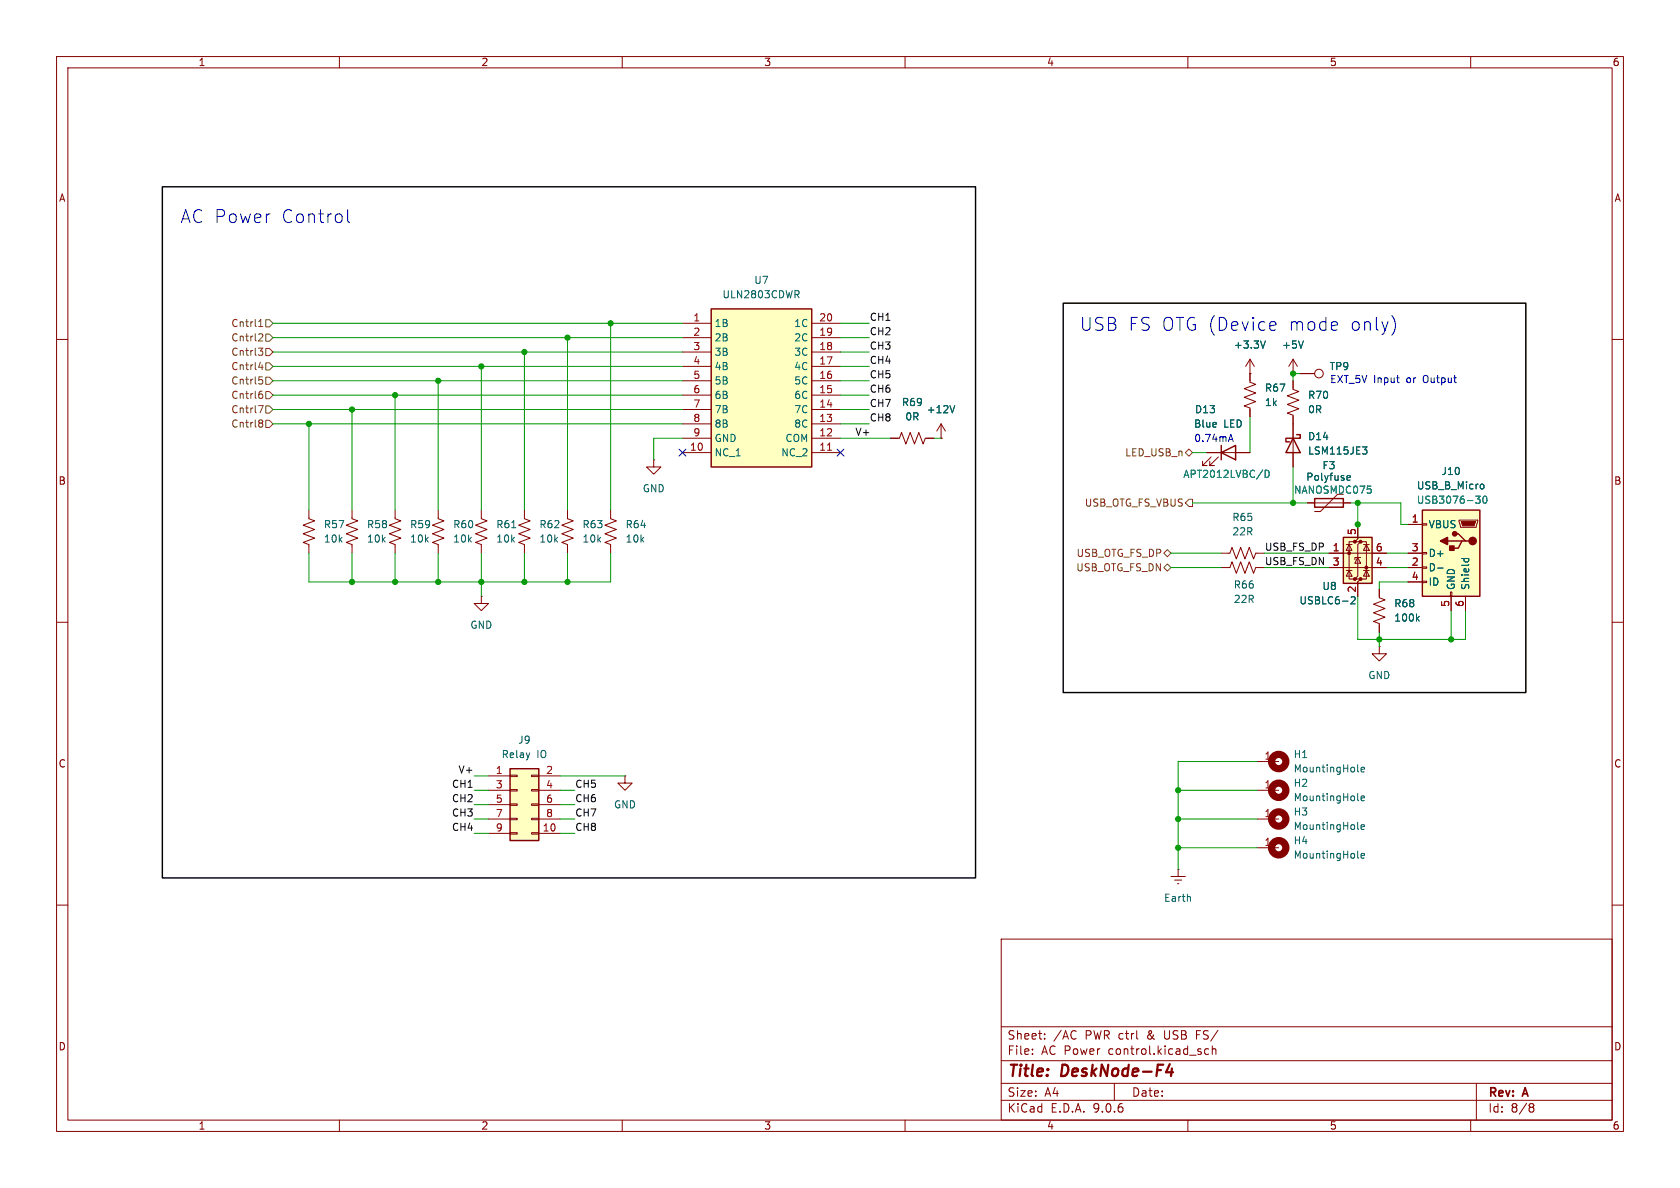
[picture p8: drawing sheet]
<svg xmlns="http://www.w3.org/2000/svg" width="297mm" height="210mm" viewBox="0 0 297 210" stroke-linecap="round" stroke-linejoin="round" font-family="sans-serif">
<g fill="none" stroke="#840000" stroke-width=".18">
<path d="M10 10h277v190h-277zM12 12h273v186h-273zM60 10v2M110 10v2M160 10v2M210 10v2M260 10v2M10 60h2M285 60h2M10 110h2M285 110h2M10 160h2"/>
<path d="M177 166h108v32h-108zM285 160h2M60 198v2M110 198v2M160 198v2M177 194.5h108M177 191.5h108M177 187.5h108M177 181.5h108M182.5 186.3v.1M182.5 185.5v.1M184.7 183.6v.1"/>
<path d="M184.7 182.8v.1M197 191.5v3M210 198v2M213.7 185.5l-.5-.1-.2 .3v.4l.1 .2h.6M214.3 185.5l.2-.1 .4 .1 .1 .9M214.3 184.9v1.5M260 198v2M261 191.5v6.5M270.6 195.1l.4 .1 .2 .2-.3 .3M270.6 195.7h.3M270.9 195.7l.2 .2 .1 .4-.2 .2-.4 .1"/>
</g>
<path d="M206.8 188.1l-.7 1.4h1.3M207.2 188.9l-.2 1.3" fill="none" stroke="#840000" stroke-width=".4"/>
<path d="M125.7 54.6h17.8v28h-17.8z" fill="#ffffc2"/>
<path d="M125.7 54.6h17.8v28h-17.8zM215.9 78.7v2.6M215.9 80l2.5-1.3v2.6z" fill="none" stroke="#840000" stroke-width=".25"/>
<g fill="none" stroke="#840000" stroke-width=".18">
<path d="M120.6 57.2h5.1M120.6 59.7h5.1M143.5 57.2h5.1M143.5 59.7h5.1M120.6 62.2h5.1M120.6 64.8h5.1M120.6 67.3h5.1M120.6 69.9h5.1M120.6 72.4h5.1M120.6 74.9h5.1M120.6 77.5h5.1M143.5 62.2h5.1"/>
<path d="M143.5 64.8h5.1M143.5 67.3h5.1M143.5 69.9h5.1M143.5 72.4h5.1M143.5 74.9h5.1M143.5 77.5h5.1M157.5 77.5h1.5l.4-1 .7 2 .8-2 .8 2 .7-2 .8 2 .4-1h1.5M166.4 77.5h.1M166.4 74.9l-.8 1.3M166.4 74.9l.7 1.3M166.4 74.9v2.6M221 63.5v4.1l1 .3-2 .8 2 .8-2 .7 2 .8-2 .8 1 .3v1.6"/>
<path d="M221 66h.1M221 63.5l-.8 1.3M221 63.5l.7 1.3M228.6 66h.1M228.6 63.5l-.8 1.3M228.6 63.5l.8 1.3M228.6 63.5v2.5M229.9 66h2.5M115.6 81.3v1.3h1.2l-1.2 1.2-1.3-1.2h1.3M115.6 81.3h.1M120.6 80h5.1M143.5 80h5.1"/>
<path d="M213.4 80h7.6M214.1 80.8l-1.5 1.5h.8h-.8v-.8M215.4 80.8l-1.5 1.5h.7h-.7v-.8M215.9 97.8h1.5l.4-1 .8 2 .7-2 .8 2 .8-2 .7 2 .4-1h1.5M85.1 105.4v1.3h1.3l-1.3 1.3-1.3-1.3h1.3M85.1 105.4h.1M110.5 137.2v1.2h1.3l-1.3 1.3-1.3-1.3h1.3M110.5 137.2h.1"/>
<circle cx="233.2" cy="66" r=".76"/>
</g>
<path d="M146.3 79.6h.7" fill="none" stroke="#a90000" stroke-width=".18"/>
<path d="M140.8 52l.5 .6M141 51.4l.3 .2-.1 .3-.2 .1M168.8 71.7l-.4 1.3M223.7 60.3l-.4 1.2M230.4 60.3l-.4 1.2" fill="none" stroke="#006464" stroke-width=".18"/>
<path d="M223.7 83.1a.64 .64 0 0 1 .7 .7 .64 .64 0 0 1-.7 .6z" fill="none" stroke="#008484" stroke-width=".18"/>
<path d="M90.2 135.9h5v12.7h-5z" fill="#ffffc2"/>
<path d="M90.2 135.9h5v12.7h-5z" fill="none" stroke="#840000" stroke-width=".25"/>
<g fill="none" stroke="#840000" stroke-width=".18">
<path d="M86.4 137.2h3.8M86.4 139.7h3.8M90.2 137h1.2v.3h-1.2zM90.2 139.6h1.2v.2h-1.2zM94 137h1.2v.3h-1.2zM94 139.6h1.2v.2h-1.2zM95.2 137.2h3.9M95.2 139.7h3.9M86.4 142.2h3.8M86.4 144.8h3.8M86.4 147.3h3.8M90.2 142.1h1.2v.3h-1.2z"/>
<path d="M90.2 144.7h1.2v.2h-1.2zM90.2 147.2h1.2v.2h-1.2zM94 142.1h1.2v.3h-1.2zM94 144.7h1.2v.2h-1.2zM94 147.2h1.2v.2h-1.2zM95.2 142.2h3.9M95.2 144.8h3.9M95.2 147.3h3.9M207 154.9h2.5M207.6 155.6h1.3M208.2 156.2h.2M208.3 153.7h.1"/>
<path d="M208.3 153.7v1.2"/>
</g>
<path d="M210.4 158.5l.1 .8" fill="none" stroke="#006464" stroke-width=".18"/>
<path d="M237.5 95h5.1v8.1h-5.1z" fill="#ffffc2"/>
<g fill="#840000" stroke="#840000" stroke-width=".18">
<circle cx="238.5" cy="97.8" r=".25"/>
<circle cx="239.5" cy="95.8" r=".25"/>
<circle cx="239.5" cy="102.4" r=".25"/>
<circle cx="240.5" cy="95.8" r=".25"/>
<circle cx="240.5" cy="102.4" r=".25"/>
<circle cx="241.6" cy="100.3" r=".25"/>
</g>
<g fill="none" stroke="#840000" stroke-width=".18">
<path d="M69.8 90.2v1.5l1.1 .4-2.1 .7 2.1 .8-2.1 .8 2.1 .7-2.1 .8 1 .4v1.5M85.1 90.2v1.5l1 .4-2 .7 2 .8-2 .8 2 .7-2 .8 1 .4v1.5M100.3 90.2v1.5l1 .4-2 .7 2 .8-2 .8 2 .7-2 .8 1 .4v1.5M107.9 90.2v1.5l1.1 .4-2.1 .7 2.1 .8-2.1 .8 2.1 .7-2.1 .8 1 .4v1.5M234.9 97.8h10.2M238 96.3h1M238.5 96.3l.5 1h-1zM239.5 95.8h-1v6.6h1M240 92.7v2.6l-.5 .5h1l-.5 .5v5.6l-.5 .5h1l-.5 .5v2.5M240 98.6l.5 1h-1zM240.5 98.6h-1v.3M240.5 95.8h1.1v6.6h-1.1"/>
<path d="M241 96.3h1.1M241.6 96.3l.5 1h-1.1zM215.9 100.3h1.5l.4-1 .8 2 .7-2 .8 2 .8-2 .7 2 .4-1h1.5M234.9 100.3h10.2M238 100.8h1M238.5 100.8l.5 1.1h-1zM241 100.8h1.1M241.6 100.8l.5 1.1h-1.1zM243.8 114.3v1.3h1.3l-1.3 1.2-1.2-1.2h1.2M243.8 114.3h.1M222.2 134.6h3.9M222.2 139.7h3.9"/>
<path d="M222.2 144.8h3.9M222.2 149.9h3.9"/>
</g>
<path d="M237.5 95h5.1v8.1h-5.1z" fill="none" stroke="#840000" stroke-width=".25"/>
<path d="M90.5 93.3h.7M238.9 105.6l.4-.1 .3 .3-.8 1h.8M240 136.3l.2 .2M240.6 136l.6-.1v-.2l-.4-.1-.2 .2 .1 .6h.5M240 141.4l.2 .1M240 146.4l.2 .2M240 151.5l.2 .2M240.6 141.1l.6-.1v-.2l-.4-.1-.2 .2 .1 .6h.5M240.6 146.2l.6-.1v-.3h-.4l-.2 .2 .1 .6h.5M240.6 151.3l.6-.1v-.3h-.4l-.2 .1 .1 .6h.5" fill="none" stroke="#006464" stroke-width=".18"/>
<g fill="none" stroke="#840000" stroke-width="1.3">
<circle cx="226.1" cy="139.7" r="1.27"/>
<circle cx="226.1" cy="134.6" r="1.27"/>
<circle cx="226.1" cy="144.8" r="1.27"/>
<circle cx="226.1" cy="149.9" r="1.27"/>
</g>
<path d="M251.5 90.2h10.1v15.2h-10.1z" fill="#ffffc2"/>
<path d="M228.6 77.5l1.3 2.5h-2.6zM229.2 76.8h.7v.7h-2.6v.6h.7M232.4 88.1h5.1v1.6h-5.1zM251.5 90.2h10.1v15.2h-10.1zM255.9 95.6h2.5M257.2 94.4h.6l1.3 1.2h.6M259.1 95.6h-.7l-.6 1.3h-1.3" fill="none" stroke="#840000" stroke-width=".25"/>
<g fill="none" stroke="#840000" stroke-width=".18">
<path d="M157.5 77.5h1.2M163.8 77.5h1.3M166.4 77.5h.1M221 66h.1M221 66v1.3M221 72.4v1.3M228.6 67.3v1.5l1 .4-2 .8 2 .7-2 .8 2 .8-2 .7 1 .4v9.2M228.6 66h.1M229.9 66h2.5M54.6 90.2v1.5l1 .4-2 .7 2 .8-2 .8 2 .7-2 .8 1 .4v1.5M62.2 90.2v1.5l1 .4-2 .7 2 .8-2 .8 2 .7-2 .8 1 .4v1.5M77.5 90.2v1.5l1 .4-2 .7 2 .8-2 .8 2 .7-2 .8 1 .4v1.5"/>
<path d="M92.7 90.2v1.5l1 .4-2 .7 2 .8-2 .8 2 .7-2 .8 1 .4v1.5M213.4 80h2.5M218.4 80h2.6M231.1 88.9h7.7M234.9 97.8h2.6M237.5 87.4h-1l-3.1 3h-1M240 92.7v2.6M242.6 97.8h2.5M248.9 92.7h2.6M248.9 97.8h2.6M251.5 92.6h.7v.2h-.7zM251.5 97.7h.7v.2h-.7z"/>
<path d="M257.9 91.9h3.3v.3l-.2 1h-2.8zM234.9 100.3h2.6M240 102.9v2.5M242.6 100.3h2.5M243.8 104.1v1.6l1.1 .3-2.1 .8 2.1 .8-2.1 .7 2.1 .8-2.1 .8 1 .3v1.6M248.9 100.3h2.6M248.9 102.9h2.6M251.5 100.2h.7v.3h-.7zM251.5 102.7h.7v.3h-.7zM256.4 104.6h.3v.8h-.3zM256.5 105.4v2.6M259.1 105.4v2.6"/>
</g>
<path d="M258.3 92.2h2.6l-.3 .8h-2z" fill="#840000" stroke="#840000" stroke-width=".18"/>
<g fill="#840000" stroke="#840000" stroke-width=".25">
<path d="M256.3 96.5h.7v.8h-.7z"/>
<path d="M254.6 95.6l1.3-.6v1.3z"/>
<circle cx="260.3" cy="95.6" r=".63"/>
<circle cx="257.2" cy="94.4" r=".38"/>
</g>
<g fill="none" stroke="#006464" stroke-width=".18">
<path d="M168.8 71.7l-.4 1.3M223.7 60.3l-.4 1.2M230.4 60.3l-.4 1.2M240.9 79h.8l-.5 .5 .4 .1 .1 .4-.3 .3h-.4M238.1 84.7l.2 .2 .4-.1M238.1 84.2l.2-.1h.2l.2 .1v.2l-.6 .1M258.4 98.7h1.3M258.9 98.7l-.1 .4M259.6 98.7l.1 .4M261.9 85.6h.3l.1 .2v.5l-.4 .1M238.9 105.6l.4-.1 .3 .3-.8 1h.8M250.5 109.3l.4 .5"/>
<path d="M250.9 109l-.5 .4M254.1 100.4h1"/>
</g>
<path d="M223.7 83.1a.64 .64 0 0 1 .7 .7 .64 .64 0 0 1-.7 .6zM260.9 87.7h.8l-.5 .5 .4 .1v.6l-.2 .1-.5-.1M262.3 87.8l.1-.1a.68 .68 0 0 1 .5 .6 .68 .68 0 0 1-.5 .7l-.1-.1-.2-.4z" fill="none" stroke="#008484" stroke-width=".18"/>
<g fill="none" stroke="#725600" stroke-width=".18">
<path d="M45.7 57.7h.8M45.7 56.8l.4-.3v1.2M45.9 59l.4 .1 .2 .3-.8 .9h.8M47 56.5h.6l.7 .7-.7 .6h-.6zM47 59.1h.6l.7 .6-.7 .6h-.6zM45.7 61.5h.8l-.5 .5 .4 .1 .1 .5-.3 .2h-.3M45.7 71.7h.8l-.5 1.3M45.7 64.9h.8M45.8 66.6h.6M45.9 67.1h.3l.3 .2-.2 .5-.4 .1M46 69.6h.2l.3 .3-.1 .4-.4 .1M46 74.2h.2l.3 .3-.3 .3"/>
<path d="M46 74.8h.2M46.2 74.8l.3 .2v.3l-.2 .1-.3 .1M46.3 69.2h-.3M46.3 64.5v.8M47 61.6h.6l.7 .6-.7 .7h-.6zM47 74.3h.6l.7 .6-.7 .7h-.6zM47 69.2h.6l.7 .7-.7 .6h-.6zM47 64.1h.6l.7 .7-.7 .6h-.6zM47 66.7h.6l.7 .6-.7 .6h-.6zM47 71.8h.6l.7 .6-.7 .6h-.6zM205.7 97.8l.7-.6 .6 .6-.6 .6zM209.5 80l.7-.6 .6 .6-.6 .6z"/>
<path d="M210.2 88.3h.6v1.2h-.6l-.7-.6zM205.7 100.3l.7-.6 .6 .6-.6 .7z"/>
</g>
<g fill="none" stroke="#009600" stroke-width=".18">
<path d="M48.3 57.2h72.3M48.3 59.7h72.3M100.3 59.7v30.5M107.9 57.2v33M148.6 57.2h5.1M148.6 59.7h5.1M48.3 62.2h72.3M48.3 64.8h72.3M48.3 67.3h72.3M48.3 74.9h72.3M48.3 69.9h72.3M48.3 72.4h72.3"/>
<path d="M54.6 74.9v15.3M62.2 72.4v17.8M69.8 69.9v20.3M77.5 67.3v22.9M85.1 64.8v25.4M92.7 62.2v28M120.6 77.5h-5v3.8M148.6 62.2h5.1M148.6 64.8h5.1M148.6 77.5h8.9M148.6 67.3h5.1M148.6 74.9h5.1"/>
<path d="M148.6 69.9h5.1M148.6 72.4h5.1M165.1 77.5h1.3M221 73.7v6.3M229.9 66h-1.3v1.3M54.6 97.8v5.1h53.3v-5.1M62.2 97.8v5.1M69.8 97.8v5.1M77.5 97.8v5.1M85.1 97.8v7.6M92.7 97.8v5.1M100.3 97.8v5.1"/>
<path d="M207 97.8h8.9M210.8 88.9h20.3M210.8 80h2.6M223.5 97.8h11.4M228.6 82.6v6.3M238.8 88.9h8.8v3.8h1.3M240 88.9v6.4M245.1 97.8h3.8M207 100.3h8.9M223.5 100.3h11.4M240 105.4v7.6h19.1v-5M243.8 111.8v2.5"/>
<path d="M245.1 100.3h3.8M248.9 102.9h-5.1v1.2M256.5 108v5M83.8 137.2h2.6M83.8 139.7h2.6M99.1 137.2h11.4M99.1 139.7h2.5M208.3 139.7h13.9M222.2 134.6h-13.9v19.1M83.8 142.2h2.6M83.8 144.8h2.6M83.8 147.3h2.6"/>
<path d="M99.1 142.2h2.5M99.1 144.8h2.5M99.1 147.3h2.5M208.3 144.8h13.9M208.3 149.9h13.9"/>
</g>
<path d="M120 79.4l1.3 1.2M121.3 79.4l-1.3 1.2M148 79.4l1.2 1.2M149.2 79.4l-1.2 1.2" fill="none" stroke="#000084" stroke-width=".18"/>
<path d="M61.5 37.1v1.9l.3 .3M224.8 56.9l.7 .1 .1 .4-1.1 .2M225.5 58.3l-.7 .1M246.2 55.9a2.69 2.69 0 0 1 0 3.3M217.3 77.7h.6M217.6 76.8l.4 1.3M246.9 66.8h.5M247.3 67.6h.1" fill="none" stroke="#0000c2" stroke-width=".18"/>
<path d="M28.7 33h143.8v122.2h-143.8zM188 53.6h81.7v68.8h-81.7z" fill="none" stroke="#000" stroke-width=".25"/>
<g fill="#009600" stroke="#009600" stroke-width=".18">
<circle cx="228.6" cy="66" r=".46"/>
<circle cx="208.3" cy="139.7" r=".46"/>
<circle cx="243.8" cy="113" r=".46"/>
<circle cx="256.5" cy="113" r=".46"/>
<circle cx="69.8" cy="69.9" r=".46"/>
<circle cx="54.6" cy="74.9" r=".46"/>
<circle cx="85.1" cy="64.8" r=".46"/>
<circle cx="85.1" cy="102.9" r=".46"/>
<circle cx="92.7" cy="102.9" r=".46"/>
<circle cx="77.5" cy="67.3" r=".46"/>
<circle cx="62.2" cy="102.9" r=".46"/>
<circle cx="100.3" cy="102.9" r=".46"/>
<circle cx="69.8" cy="102.9" r=".46"/>
<circle cx="62.2" cy="72.4" r=".46"/>
<circle cx="77.5" cy="102.9" r=".46"/>
<circle cx="100.3" cy="59.7" r=".46"/>
<circle cx="107.9" cy="57.2" r=".46"/>
<circle cx="208.3" cy="149.9" r=".46"/>
<circle cx="208.3" cy="144.8" r=".46"/>
<circle cx="240" cy="88.9" r=".46"/>
<circle cx="228.6" cy="88.9" r=".46"/>
<circle cx="240" cy="92.7" r=".46"/>
<circle cx="92.7" cy="62.2" r=".46"/>
</g>
<g font-size="3.2" fill="#0000c2">
<text x="31.7" y="39.6">AC Power</text>
<text x="49.6" y="39.6">Control</text>
<text x="190.8" y="58.7">USB FS OTG (Device</text>
<text x="227.7" y="58.7">mode</text>
<text x="238.5" y="58.7">only)</text>
</g>
<g font-size="2.8" fill="#840000">
<text x="178" y="190.9">Title:</text>
<text x="187.7" y="190.9">DeskNode-F4</text>
</g>
<g font-size="2.1" fill="#840000">
<text x="178" y="184">Sheet:</text>
<text x="186.2" y="184">/AC</text>
<text x="191.9" y="184">PWR ctrl</text>
<text x="203.1" y="184">&amp;</text>
<text x="206.2" y="184">USB</text>
<text x="212" y="184">FS/</text>
<text x="178" y="186.7">File:</text>
<text x="184.1" y="186.7">AC Power</text>
<text x="196.1" y="186.7">control.kicad_sch</text>
<text x="178" y="196.9">KiCad</text>
<text x="178" y="194.1">Size:</text>
<text x="184.7" y="194.1">A4</text>
<text x="185.7" y="196.9">E.D.A.</text>
<text x="193.3" y="196.9">9.0.6</text>
<text x="200" y="194.1">Date:</text>
<text x="263" y="194.3">Rev:</text>
<text x="263" y="196.9">Id:</text>
<text x="267.1" y="196.9">8/8</text>
<text x="269.4" y="194.3">A</text>
</g>
<g font-size="1.8" fill="#840000">
<text x="35" y="11.9">1</text>
<text x="85" y="11.9">2</text>
<text x="135" y="11.9">3</text>
<text x="185" y="11.9">4</text>
<text x="235" y="11.9">5</text>
<text x="285" y="11.9">6</text>
<text x="10.3" y="35.9">A</text>
<text x="285.3" y="35.9">A</text>
<text x="10.3" y="85.9">B</text>
<text x="285.3" y="85.9">B</text>
<text x="10.3" y="135.9">C</text>
<text x="285.3" y="135.9">C</text>
<text x="10.3" y="185.9">D</text>
<text x="285.3" y="185.9">D</text>
<text x="35" y="199.9">1</text>
<text x="85" y="199.9">2</text>
<text x="135" y="199.9">3</text>
<text x="185" y="199.9">4</text>
<text x="235" y="199.9">5</text>
<text x="285" y="199.9">6</text>
</g>
<g font-size="1.8" fill="#006464">
<text x="127.6" y="52.9">ULN2803CDWR</text>
<text x="133.2" y="50.4">U7</text>
<text x="126.2" y="58">1B</text>
<text x="140.3" y="58">1C</text>
<text x="126.2" y="60.6">2B</text>
<text x="126.2" y="63.1">3B</text>
<text x="126.2" y="65.6">4B</text>
<text x="140.3" y="60.6">2C</text>
<text x="140.3" y="63.1">3C</text>
<text x="140.3" y="65.6">4C</text>
<text x="218" y="61.8">+3.3V</text>
<text x="226.6" y="61.8">+5V</text>
<text x="235" y="65.6">TP9</text>
<text x="126.2" y="68.2">5B</text>
<text x="126.2" y="70.7">6B</text>
<text x="140.3" y="68.2">5C</text>
<text x="140.3" y="70.7">6C</text>
<text x="159.3" y="72">R69</text>
<text x="223.5" y="69.4">R67</text>
<text x="223.5" y="72">1k</text>
<text x="231.1" y="70.7">R70</text>
<text x="126.2" y="73.3">7B</text>
<text x="126.2" y="75.8">8B</text>
<text x="140.3" y="73.3">7C</text>
<text x="140.3" y="75.8">8C</text>
<text x="159.9" y="74.5">0R</text>
<text x="163.7" y="73.3">+12V</text>
<text x="211" y="75.8">Blue</text>
<text x="211.2" y="73.3">D13</text>
<text x="216.3" y="75.8">LED</text>
<text x="231.1" y="73.3">0R</text>
<text x="126.2" y="78.3">GND</text>
<text x="126.2" y="80.9">NC_1</text>
<text x="138" y="80.9">NC_2</text>
<text x="138.7" y="78.3">COM</text>
<text x="231.1" y="78">D14</text>
<text x="231.1" y="80.6">LSM115JE3</text>
<text x="233.7" y="83.2">F3</text>
<text x="113.5" y="87.2">GND</text>
<text x="250.4" y="86.7">USB_B_Micro</text>
<text x="254.7" y="84.2">J10</text>
<text x="57.2" y="93.6">R57</text>
<text x="64.8" y="93.6">R58</text>
<text x="72.4" y="93.6">R59</text>
<text x="80" y="93.6">R60</text>
<text x="87.6" y="93.6">R61</text>
<text x="95.3" y="93.6">R62</text>
<text x="102.9" y="93.6">R63</text>
<text x="110.5" y="93.6">R64</text>
<text x="217.8" y="92.3">R65</text>
<text x="217.8" y="94.8">22R</text>
<text x="252.5" y="93.6">VBUS</text>
<text x="57.2" y="96.1">10k</text>
<text x="64.8" y="96.1">10k</text>
<text x="72.4" y="96.1">10k</text>
<text x="80" y="96.1">10k</text>
<text x="87.6" y="96.1">10k</text>
<text x="95.3" y="96.1">10k</text>
<text x="102.9" y="96.1">10k</text>
<text x="110.5" y="96.1">10k</text>
<text x="252.5" y="98.7">D+</text>
<text x="252.5" y="101.2">D-</text>
<text x="218" y="104.2">R66</text>
<text x="218" y="106.8">22R</text>
<text x="229.6" y="107">USBLC6-2</text>
<text x="233.7" y="104.5">U8</text>
<text x="246.4" y="107.5">R68</text>
<text x="252.5" y="103.7">ID</text>
<text x="257.4" y="104.4" transform="rotate(-90 257.4 104.4)">GND</text>
<text x="259.9" y="104.4" transform="rotate(-90 259.9 104.4)">Shield</text>
<text x="83.1" y="111.4">GND</text>
<text x="246.4" y="110.1">100k</text>
<text x="241.8" y="120.2">GND</text>
<text x="91.5" y="131.7">J9</text>
<text x="88.6" y="134.2">Relay</text>
<text x="94.9" y="134.2">IO</text>
<text x="228.6" y="134.2">H1</text>
<text x="228.6" y="136.8">MountingHole</text>
<text x="108.5" y="143.1">GND</text>
<text x="228.6" y="139.3">H2</text>
<text x="228.6" y="141.8">MountingHole</text>
<text x="228.6" y="144.4">H3</text>
<text x="228.6" y="146.9">MountingHole</text>
<text x="228.6" y="149.5">H4</text>
<text x="228.6" y="152">MountingHole</text>
<text x="205.7" y="159.6">Earth</text>
</g>
<g font-size="1.8" fill="#725600">
<text x="40.8" y="58">Cntrl1</text>
<text x="40.8" y="63.1">Cntrl3</text>
<text x="40.8" y="60.6">Cntrl2</text>
<text x="40.8" y="65.6">Cntrl4</text>
<text x="40.8" y="70.7">Cntrl6</text>
<text x="40.8" y="68.2">Cntrl5</text>
<text x="40.8" y="75.8">Cntrl8</text>
<text x="40.8" y="73.3">Cntrl7</text>
<text x="198.8" y="80.9">LED_USB_n</text>
<text x="191.7" y="89.8">USB_OTG_FS_VBUS</text>
<text x="190.2" y="101.2">USB_OTG_FS_DN</text>
<text x="190.2" y="98.7">USB_OTG_FS_DP</text>
</g>
<g font-size="1.8" fill="#a90000">
<text x="122.5" y="56.9">1</text>
<text x="122.5" y="59.4">2</text>
<text x="144.7" y="56.9">20</text>
<text x="144.7" y="59.4">19</text>
<text x="122.5" y="62">3</text>
<text x="122.5" y="64.5">4</text>
<text x="144.7" y="62">18</text>
<text x="144.7" y="64.5">17</text>
<text x="122.5" y="67.1">5</text>
<text x="122.5" y="69.6">6</text>
<text x="144.7" y="67.1">16</text>
<text x="144.7" y="69.6">15</text>
<text x="122.5" y="72.1">7</text>
<text x="122.5" y="74.7">8</text>
<text x="122.5" y="77.2">9</text>
<text x="144.7" y="72.1">14</text>
<text x="144.7" y="74.7">13</text>
<text x="144.7" y="77.2">12</text>
<text x="121.9" y="79.8">10</text>
<text x="144.7" y="79.8">11</text>
<text x="239.8" y="94.7" transform="rotate(-90 239.8 94.7)">5</text>
<text x="249.5" y="92.5">1</text>
<text x="235.5" y="97.5">1</text>
<text x="235.5" y="100.1">3</text>
<text x="243.1" y="97.5">6</text>
<text x="243.1" y="100.1">4</text>
<text x="249.5" y="97.5">3</text>
<text x="249.5" y="100.1">2</text>
<text x="239.8" y="104.8" transform="rotate(-90 239.8 104.8)">2</text>
<text x="249.5" y="102.6">4</text>
<text x="256.3" y="107.4" transform="rotate(-90 256.3 107.4)">5</text>
<text x="258.8" y="107.4" transform="rotate(-90 258.8 107.4)">6</text>
<text x="87.6" y="136.9">1</text>
<text x="96.4" y="136.9">2</text>
<text x="223.4" y="134.4">1</text>
<text x="87.6" y="139.4">3</text>
<text x="87.6" y="142">5</text>
<text x="96.4" y="139.4">4</text>
<text x="96.4" y="142">6</text>
<text x="223.4" y="139.4">1</text>
<text x="87.6" y="144.5">7</text>
<text x="87.6" y="147.1">9</text>
<text x="95.8" y="147.1">10</text>
<text x="96.4" y="144.5">8</text>
<text x="223.4" y="144.5">1</text>
<text x="223.4" y="149.6">1</text>
</g>
<g font-size="1.8" fill="#0f0f0f">
<text x="153.7" y="56.8">CH1</text>
<text x="153.7" y="59.3">CH2</text>
<text x="153.7" y="61.9">CH3</text>
<text x="153.7" y="64.4">CH4</text>
<text x="153.7" y="67">CH5</text>
<text x="153.7" y="69.5">CH6</text>
<text x="151.1" y="77.1">V+</text>
<text x="153.7" y="74.6">CH8</text>
<text x="153.7" y="72">CH7</text>
<text x="223.5" y="100">USB_FS_DN</text>
<text x="223.5" y="97.4">USB_FS_DP</text>
<text x="81" y="136.8">V+</text>
<text x="79.8" y="141.9">CH2</text>
<text x="79.8" y="139.4">CH1</text>
<text x="101.6" y="139.4">CH5</text>
<text x="101.6" y="141.9">CH6</text>
<text x="79.8" y="144.4">CH3</text>
<text x="79.8" y="147">CH4</text>
<text x="101.6" y="147">CH8</text>
<text x="101.6" y="144.4">CH7</text>
</g>
<g font-size="1.8" fill="#0000c2">
<text x="235.1" y="67.9">EXT_5V Input</text>
<text x="248.8" y="67.9">or</text>
<text x="251.9" y="67.9">Output</text>
<text x="211" y="78.3">0.74mA</text>
</g>
<g font-size="1.8" fill="#008484">
<text x="209.1" y="84.7">APT2012LVBC/D</text>
<text x="228.7" y="87.5">NANOSMDC075</text>
<text x="230.8" y="85.2">Polyfuse</text>
<text x="250.4" y="89.3">USB3076-30</text>
</g>
</svg>
